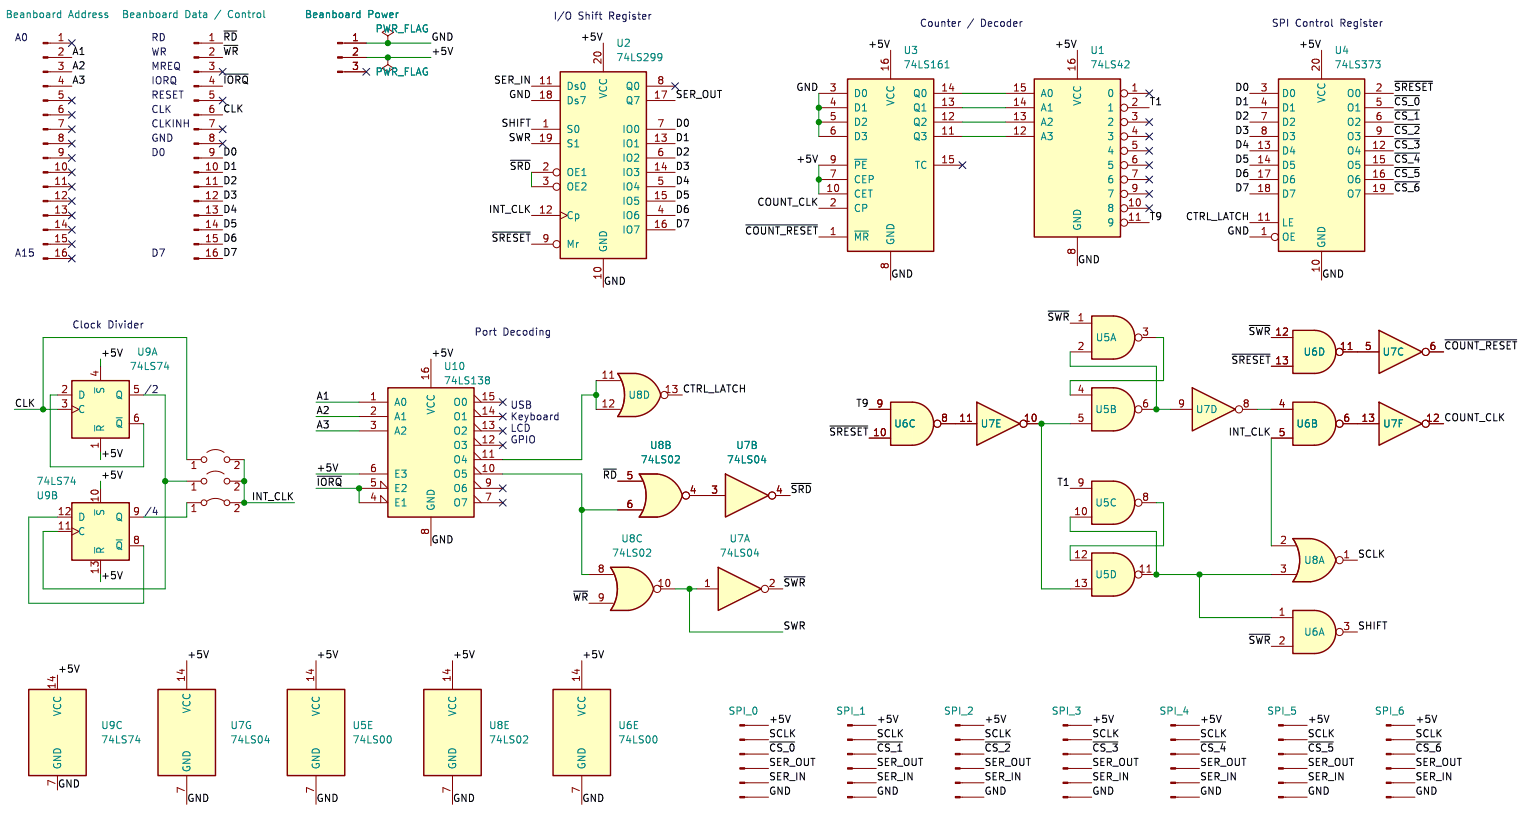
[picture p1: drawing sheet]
<svg xmlns="http://www.w3.org/2000/svg" width="270mm" height="145mm" viewBox="0 0 270 145" stroke-linecap="round" stroke-linejoin="round" font-family="sans-serif">
<path d="M0 0h270v145h-270z" fill="#fff" stroke="#fff" stroke-width=".18"/>
<path d="M226.9 138.4h4.2M226.9 135.9h4.2M226.9 133.4h4.2M226.9 130.8h4.2M226.9 128.3h4.2M246 138.4h4.2M246 135.9h4.2M246 133.4h4.2M246 130.8h4.2M246 128.3h4.2M226.9 141h4.2M246 141h4.2" fill="none" stroke="#840000" stroke-width=".18"/>
<g fill="#840000" stroke="#840000" stroke-width=".18">
<path d="M226.1 140.8h.8v.3h-.8z"/>
<path d="M226.1 138.3h.8v.3h-.8z"/>
<path d="M226.1 135.8h.8v.2h-.8z"/>
<path d="M226.1 133.2h.8v.3h-.8z"/>
<path d="M226.1 130.7h.8v.2h-.8z"/>
<path d="M226.1 128.1h.8v.3h-.8z"/>
<path d="M245.1 140.8h.9v.3h-.9z"/>
<path d="M245.1 138.3h.9v.3h-.9z"/>
<path d="M245.1 135.8h.9v.2h-.9z"/>
<path d="M245.1 133.2h.9v.3h-.9z"/>
<path d="M245.1 130.7h.9v.2h-.9z"/>
<path d="M245.1 128.1h.9v.3h-.9z"/>
</g>
<path d="M232.4 108a3.8 3.8 0 0 1 3.8 3.8 3.8 3.8 0 0 1-3.8 3.8z" fill="#ffffc2" stroke="#ffffc2" stroke-width=".18"/>
<path d="M228.6 108h3.8v7.6h-3.8z" fill="#ffffc2"/>
<path d="M228.6 108h3.8a3.8 3.8 0 0 1 3.8 3.8 3.8 3.8 0 0 1-3.8 3.8h-3.8z" fill="none" stroke="#840000" stroke-width=".25"/>
<g fill="none" stroke="#840000" stroke-width=".18">
<path d="M224.8 109.2h3.8M224.8 114.3h3.8M237.5 111.8h2.5M207.9 138.4h4.2M207.9 135.9h4.2M207.9 133.4h4.2M207.9 130.8h4.2M207.9 128.3h4.2M207.9 141h4.2"/>
<circle cx="236.9" cy="111.8" r=".63"/>
</g>
<g fill="#840000" stroke="#840000" stroke-width=".18">
<path d="M207 140.8h.9v.3h-.9z"/>
<path d="M207 138.3h.9v.3h-.9z"/>
<path d="M207 135.8h.9v.2h-.9z"/>
<path d="M207 133.2h.9v.3h-.9z"/>
<path d="M207 130.7h.9v.2h-.9z"/>
<path d="M207 128.1h.9v.3h-.9z"/>
</g>
<path d="M231.2 97.7l5 1.4a5.2 5.2 0 0 1-4.4 3.8z" fill="#ffffc2" stroke="#ffffc2" stroke-width=".18"/>
<path d="M228.6 95.3h3.2M228.6 102.9h3.2" fill="none" stroke="#ffffc2" stroke-width=".18"/>
<path d="M228.6 95.3h3.2v7.6h-3.2a6.7 6.7 0 0 0 0-7.6z" fill="#ffffc2"/>
<g fill="#ffffc2" stroke="#ffffc2" stroke-width=".18">
<path d="M231.8 95.3a5.1 5.1 0 0 1 4.4 3.8l-5 1.3z"/>
<path d="M232.4 58.4a3.8 3.8 0 0 1 3.8 3.8 3.8 3.8 0 0 1-3.8 3.8z"/>
</g>
<path d="M231.8 95.3h-3.2a6.6 6.6 0 0 1 0 7.6h3.2M231.8 95.3a5.1 5.1 0 0 1 4.4 3.8 5.2 5.2 0 0 1-4.4 3.8" fill="none" stroke="#840000" stroke-width=".25"/>
<g fill="none" stroke="#840000" stroke-width=".18">
<path d="M35.2 17.8h4.2M35.2 15.2h4.2M35.2 12.7h4.2M35.2 10.2h4.2M35.2 7.6h4.2M35.2 38.1h4.2M35.2 35.6h4.2M35.2 33h4.2M35.2 30.5h4.2M35.2 27.9h4.2M35.2 25.4h4.2M35.2 22.9h4.2"/>
<path d="M35.2 20.3h4.2M37.7 32.6h.7M35.2 45.7h4.2M35.2 43.2h4.2M35.2 40.6h4.2M224.8 96.5h4.3M231.8 95.3h-3.2a6.6 6.6 0 0 1 0 7.6h3.2M237.5 99.1h2.5M224.8 101.6h4.3"/>
<circle cx="236.9" cy="99.1" r=".63"/>
</g>
<g fill="#840000" stroke="#840000" stroke-width=".18">
<path d="M34.3 45.6h.9v.2h-.9z"/>
<path d="M34.3 43.1h.9v.2h-.9z"/>
<path d="M34.3 40.5h.9v.3h-.9z"/>
<path d="M34.3 38h.9v.2h-.9z"/>
<path d="M34.3 35.4h.9v.3h-.9z"/>
<path d="M34.3 32.9h.9v.2h-.9z"/>
<path d="M34.3 30.4h.9v.2h-.9z"/>
<path d="M34.3 27.8h.9v.3h-.9z"/>
<path d="M34.3 25.3h.9v.2h-.9z"/>
<path d="M34.3 22.7h.9v.3h-.9z"/>
<path d="M34.3 20.2h.9v.2h-.9z"/>
<path d="M34.3 17.7h.9v.2h-.9z"/>
<path d="M34.3 15.1h.9v.3h-.9z"/>
<path d="M34.3 12.6h.9v.2h-.9z"/>
<path d="M34.3 10h.9v.3h-.9z"/>
<path d="M34.3 7.5h.9v.2h-.9z"/>
</g>
<path d="M31.3 1.8v1.3M31.3 2.3h-.4l-.2 .2 .1 .6h.5M46.7 3.1h.1" fill="none" stroke="#008484" stroke-width=".18"/>
<path d="M228.6 58.4h3.8v7.6h-3.8z" fill="#ffffc2"/>
<path d="M228.6 58.4h3.8a3.8 3.8 0 0 1 3.8 3.8 3.8 3.8 0 0 1-3.8 3.8h-3.8z" fill="none" stroke="#840000" stroke-width=".25"/>
<g fill="none" stroke="#840000" stroke-width=".18">
<path d="M224.8 59.7h3.8M224.8 64.8h3.8M237.5 62.2h2.5M238.4 61.8h.7"/>
<circle cx="236.9" cy="62.2" r=".63"/>
</g>
<path d="M232.4 71.1a3.8 3.8 0 0 1 3.8 3.8 3.8 3.8 0 0 1-3.8 3.8z" fill="#ffffc2" stroke="#ffffc2" stroke-width=".18"/>
<path d="M228.6 71.1h3.8v7.6h-3.8z" fill="#ffffc2"/>
<path d="M228.6 71.1h3.8a3.8 3.8 0 0 1 3.8 3.8 3.8 3.8 0 0 1-3.8 3.8h-3.8z" fill="none" stroke="#840000" stroke-width=".25"/>
<g fill="none" stroke="#840000" stroke-width=".18">
<path d="M224.8 72.4h3.8M224.8 77.5h3.8M237.5 74.9h2.5"/>
<circle cx="236.9" cy="74.9" r=".63"/>
</g>
<path d="M243.8 58.4l7.7 3.8-7.7 3.8z" fill="#ffffc2"/>
<path d="M243.8 58.4l7.7 3.8-7.7 3.8z" fill="none" stroke="#840000" stroke-width=".25"/>
<g fill="none" stroke="#840000" stroke-width=".18">
<path d="M240 62.2h3.8M252.7 62.2h2.6"/>
<circle cx="252.1" cy="62.2" r=".63"/>
</g>
<path d="M243.8 71.1l7.7 3.8-7.7 3.8z" fill="#ffffc2"/>
<path d="M243.8 71.1l7.7 3.8-7.7 3.8z" fill="none" stroke="#840000" stroke-width=".25"/>
<g fill="none" stroke="#840000" stroke-width=".18">
<path d="M240 74.9h3.8M252.7 74.9h2.6"/>
<circle cx="252.1" cy="74.9" r=".63"/>
</g>
<path d="M196.8 68.6a3.8 3.8 0 0 1 3.8 3.8 3.8 3.8 0 0 1-3.8 3.8z" fill="#ffffc2" stroke="#ffffc2" stroke-width=".18"/>
<path d="M193 68.6h3.8v7.6h-3.8z" fill="#ffffc2"/>
<path d="M193 68.6h3.8a3.8 3.8 0 0 1 3.8 3.8 3.8 3.8 0 0 1-3.8 3.8h-3.8z" fill="none" stroke="#840000" stroke-width=".25"/>
<g fill="none" stroke="#840000" stroke-width=".18">
<path d="M189.2 69.9h3.8M189.2 74.9h3.8M201.9 72.4h2.6"/>
<circle cx="201.3" cy="72.4" r=".63"/>
</g>
<path d="M196.8 55.9a3.8 3.8 0 0 1 3.8 3.8 3.8 3.8 0 0 1-3.8 3.8z" fill="#ffffc2" stroke="#ffffc2" stroke-width=".18"/>
<path d="M193 55.9h3.8v7.6h-3.8z" fill="#ffffc2"/>
<path d="M193 55.9h3.8a3.8 3.8 0 0 1 3.8 3.8 3.8 3.8 0 0 1-3.8 3.8h-3.8z" fill="none" stroke="#840000" stroke-width=".25"/>
<g fill="none" stroke="#840000" stroke-width=".18">
<path d="M8.5 17.8h4.2M8.5 15.2h4.2M8.5 12.7h4.2M8.5 10.2h4.2M8.5 7.6h4.2M8.5 38.1h4.2M8.5 35.6h4.2M8.5 33h4.2M8.5 30.5h4.2M8.5 27.9h4.2M8.5 25.4h4.2M8.5 22.9h4.2"/>
<path d="M8.5 20.3h4.2M11 32.6h.8M8.5 45.7h4.2M8.5 43.2h4.2M8.5 40.6h4.2M189.2 57.2h3.8M201.9 59.7h2.6M189.2 62.2h3.8"/>
<circle cx="201.3" cy="59.7" r=".63"/>
</g>
<g fill="#840000" stroke="#840000" stroke-width=".18">
<path d="M7.6 45.6h.9v.2h-.9z"/>
<path d="M7.6 43.1h.9v.2h-.9z"/>
<path d="M7.6 40.5h.9v.3h-.9z"/>
<path d="M7.6 38h.9v.2h-.9z"/>
<path d="M7.6 35.4h.9v.3h-.9z"/>
<path d="M7.6 32.9h.9v.2h-.9z"/>
<path d="M7.6 30.4h.9v.2h-.9z"/>
<path d="M7.6 27.8h.9v.3h-.9z"/>
<path d="M7.6 25.3h.9v.2h-.9z"/>
<path d="M7.6 22.7h.9v.3h-.9z"/>
<path d="M7.6 20.2h.9v.2h-.9z"/>
<path d="M7.6 17.7h.9v.2h-.9z"/>
<path d="M7.6 15.1h.9v.3h-.9z"/>
<path d="M7.6 12.6h.9v.2h-.9z"/>
<path d="M7.6 10h.9v.3h-.9z"/>
<path d="M7.6 7.5h.9v.2h-.9z"/>
</g>
<path d="M10.7 1.8v1.3M10.7 2.3h-.3l-.3 .2 .2 .6h.4" fill="none" stroke="#008484" stroke-width=".18"/>
<path d="M196.8 97.8a3.8 3.8 0 0 1 3.8 3.8 3.8 3.8 0 0 1-3.8 3.8z" fill="#ffffc2" stroke="#ffffc2" stroke-width=".18"/>
<path d="M193 97.8h3.8v7.6h-3.8z" fill="#ffffc2"/>
<path d="M193 97.8h3.8a3.8 3.8 0 0 1 3.8 3.8 3.8 3.8 0 0 1-3.8 3.8h-3.8z" fill="none" stroke="#840000" stroke-width=".25"/>
<g fill="none" stroke="#840000" stroke-width=".18">
<path d="M189.2 99.1h3.8M189.2 104.1h3.8M201.9 101.6h2.6M202.8 101.2h.7"/>
<circle cx="201.3" cy="101.6" r=".63"/>
</g>
<path d="M196.8 85.1a3.8 3.8 0 0 1 3.8 3.8 3.8 3.8 0 0 1-3.8 3.8z" fill="#ffffc2" stroke="#ffffc2" stroke-width=".18"/>
<path d="M193 85.1h3.8v7.6h-3.8z" fill="#ffffc2"/>
<path d="M193 85.1h3.8a3.8 3.8 0 0 1 3.8 3.8 3.8 3.8 0 0 1-3.8 3.8h-3.8z" fill="none" stroke="#840000" stroke-width=".25"/>
<g fill="none" stroke="#840000" stroke-width=".18">
<path d="M189.2 91.4h3.8M189.2 86.4h3.8M201.9 88.9h2.6"/>
<circle cx="201.3" cy="88.9" r=".63"/>
</g>
<path d="M210.8 68.6l7.6 3.8-7.6 3.8z" fill="#ffffc2"/>
<path d="M149.9 14h15.2v30.5h-15.2zM182.9 14h15.2v27.9h-15.2zM226.1 14h15.2v30.5h-15.2zM210.8 68.6l7.6 3.8-7.6 3.8z" fill="none" stroke="#840000" stroke-width=".25"/>
<g fill="none" stroke="#840000" stroke-width=".18">
<path d="M144.8 19.1h5.1M144.8 16.5h5.1M157.5 8.9v5.1M165.1 19.1h5.1M165.1 16.5h5.1M177.8 19.1h5.1M177.8 16.5h5.1M190.5 8.9v5.1M199.4 19.1h3.8M199.4 16.5h3.8M221 19.1h5.1M221 16.5h5.1"/>
<path d="M233.7 8.9v5.1M241.3 19.1h5.1M241.3 16.5h5.1M144.8 34.3h5.1M144.8 24.1h5.1M144.8 21.6h5.1M144.8 29.2h5.1M144.8 36.8h5.1M144.8 31.8h5.1M165.1 24.1h5.1M165.1 21.6h5.1M165.1 29.2h5.1"/>
<path d="M167.9 23.7h.7M177.8 24.1h5.1M177.8 21.6h5.1M199.4 34.3h3.8M199.4 24.1h3.8M199.4 21.6h3.8M199.4 29.2h3.8M199.4 36.8h3.8M199.4 31.8h3.8M199.4 39.4h3.8M199.4 26.7h3.8M200.9 39h.7"/>
<path d="M221 34.3h5.1M221 24.1h5.1M221 21.6h5.1M221 29.2h5.1M221 31.8h5.1M221 39.4h5.1M221 26.7h5.1M223.8 39h.7M241.3 34.3h5.1M241.3 24.1h5.1M241.3 21.6h5.1M241.3 29.2h5.1"/>
<path d="M241.3 31.8h5.1M241.3 26.7h5.1M144.8 41.9h5.1M157.5 44.5v5M190.5 41.9v5.1M221 41.9h3.8M233.7 44.5v5M207 72.4h3.8M219.7 72.4h2.5M150.7 138.4h4.2M150.7 135.9h4.2M150.7 133.4h4.2"/>
<path d="M150.7 130.8h4.2M150.7 128.3h4.2M169.8 138.4h4.2M169.8 135.9h4.2M169.8 133.4h4.2M169.8 130.8h4.2M169.8 128.3h4.2M188.8 138.4h4.2M188.8 135.9h4.2M188.8 133.4h4.2M188.8 130.8h4.2M188.8 128.3h4.2"/>
<path d="M150.7 141h4.2M169.8 141h4.2M188.8 141h4.2"/>
<circle cx="198.8" cy="19" r=".63"/>
<circle cx="198.8" cy="16.5" r=".63"/>
<circle cx="198.8" cy="39.4" r=".63"/>
<circle cx="198.8" cy="21.6" r=".63"/>
<circle cx="198.8" cy="36.8" r=".63"/>
<circle cx="198.8" cy="26.7" r=".63"/>
<circle cx="198.8" cy="34.3" r=".63"/>
<circle cx="198.8" cy="31.7" r=".63"/>
<circle cx="198.8" cy="29.2" r=".63"/>
<circle cx="198.8" cy="24.1" r=".63"/>
<circle cx="225.4" cy="41.9" r=".63"/>
<circle cx="219.1" cy="72.4" r=".63"/>
</g>
<g fill="#ffffc2" stroke="#ffffc2" stroke-width=".18">
<path d="M149.9 14h15.2v30.5h-15.2z"/>
<path d="M226.1 14h15.2v30.5h-15.2z"/>
<path d="M182.9 14h15.2v27.9h-15.2z"/>
</g>
<path d="M167.1 12h.7M167.1 11.1l.4-.4v1.3M199.1 10.7l.4 .1 .1 .3-.7 .9h.7M243.2 10.7h.8l-.4 .5 .4 .1v.5l-.2 .2h-.4M151.1 28.2h2.2M151.1 40.9h2.5M152.2 126.3h.7" fill="none" stroke="#008484" stroke-width=".18"/>
<g fill="#840000" stroke="#840000" stroke-width=".18">
<path d="M149.9 140.8h.8v.3h-.8z"/>
<path d="M149.9 138.3h.8v.3h-.8z"/>
<path d="M149.9 135.8h.8v.2h-.8z"/>
<path d="M149.9 133.2h.8v.3h-.8z"/>
<path d="M149.9 130.7h.8v.2h-.8z"/>
<path d="M149.9 128.1h.8v.3h-.8z"/>
<path d="M168.9 140.8h.9v.3h-.9z"/>
<path d="M168.9 138.3h.9v.3h-.9z"/>
<path d="M168.9 135.8h.9v.2h-.9z"/>
<path d="M168.9 133.2h.9v.3h-.9z"/>
<path d="M168.9 130.7h.9v.2h-.9z"/>
<path d="M168.9 128.1h.9v.3h-.9z"/>
<path d="M188 140.8h.8v.3h-.8z"/>
<path d="M188 138.3h.8v.3h-.8z"/>
<path d="M188 135.8h.8v.2h-.8z"/>
<path d="M188 133.2h.8v.3h-.8z"/>
<path d="M188 130.7h.8v.2h-.8z"/>
<path d="M188 128.1h.8v.3h-.8z"/>
</g>
<path d="M172.7 71.1l7.6 3.8-7.6 3.8z" fill="#ffffc2"/>
<path d="M172.7 71.1l7.6 3.8-7.6 3.8z" fill="none" stroke="#840000" stroke-width=".25"/>
<g fill="none" stroke="#840000" stroke-width=".18">
<path d="M168.9 74.9h3.8M171.1 74.5h.7M181.6 74.9h2.5"/>
<circle cx="181" cy="74.9" r=".63"/>
</g>
<path d="M161.3 71.1a3.8 3.8 0 0 1 3.8 3.8 3.8 3.8 0 0 1-3.8 3.8z" fill="#ffffc2" stroke="#ffffc2" stroke-width=".18"/>
<path d="M157.5 71.1h3.8v7.6h-3.8z" fill="#ffffc2"/>
<path d="M99.1 12.7h15.2v33h-15.2zM12.7 67.3h10.2v10.2h-10.2zM157.5 71.1h3.8a3.8 3.8 0 0 1 3.8 3.8 3.8 3.8 0 0 1-3.8 3.8h-3.8zM12.7 88.9h10.2v10.2h-10.2zM5.1 121.9h10.1v15.3h-10.1zM27.9 121.9h10.2v15.3h-10.2zM50.8 121.9h10.2v15.3h-10.2z" fill="none" stroke="#840000" stroke-width=".25"/>
<g fill="none" stroke="#840000" stroke-width=".18">
<path d="M60.6 12.7h4.2M60.6 10.2h4.2M60.6 7.6h4.2M68.6 6.4l1-.7-1-.6-1 .6 1 .7v1.2M68.6 7.6h.1M68.6 10.2v1.2l-1 .7 1 .6 1-.6-1-.7M68.6 10.2h.1M94 15.2h5.1M94 17.8h5.1M96.8 14.8h.7M106.7 7.6v5.1M114.3 15.2h5.1"/>
<path d="M114.3 17.8h5.1M94 22.9h5.1M94 38.1h5.1M94 25.4h5.1M94 30.5h3.8M94 33h3.8M99.1 37.5l1.2 .6-1.2 .6M114.3 22.9h5.1M114.3 38.1h5.1M114.3 25.4h5.1M114.3 30.5h5.1M114.3 35.6h5.1"/>
<path d="M114.3 33h5.1M114.3 27.9h5.1M94 43.2h3.8M106.7 45.7v5.1M114.3 40.6h5.1M10.2 72.4h2.5M10.2 69.9h2.5M12.7 71.8l1.3 .6-1.3 .6M17.8 64.8v2.5M17.8 77.5v2.5M22.9 74.9h2.5M22.9 69.9h2.5"/>
<path d="M153.7 77.5h3.8M153.7 72.4h3.8M166.4 74.9h2.5M10.2 94h2.5M10.2 91.4h2.5M11.7 93.6h.7M12.7 93.3l1.3 .7-1.3 .6M17.8 86.4v2.5M17.8 99.1v2.5M22.9 91.4h2.5M22.9 96.5h2.5M33 85.1h2.6"/>
<path d="M33 81.3h2.6M33 88.9h2.6M36.6 83.8a2.54 2.54 0 0 1 3 0M36.6 80a2.54 2.54 0 0 1 3 0M36.6 88.6a2.54 2.54 0 0 1 3 0M40.6 85.1h2.6M40.6 81.3h2.6M40.6 88.9h2.6M10.2 119.4v2.5M33 116.8v5.1M55.9 116.8v5.1M10.2 137.2v2.5"/>
<path d="M33 137.2v5M55.9 137.2v5"/>
<circle cx="98.4" cy="30.5" r=".63"/>
<circle cx="98.4" cy="33" r=".63"/>
<circle cx="98.4" cy="43.2" r=".63"/>
<circle cx="165.7" cy="74.9" r=".63"/>
<circle cx="36.1" cy="88.9" r=".51"/>
<circle cx="36.1" cy="81.3" r=".51"/>
<circle cx="36.1" cy="85.1" r=".51"/>
<circle cx="40.1" cy="81.3" r=".51"/>
<circle cx="40.1" cy="85.1" r=".51"/>
<circle cx="40.1" cy="88.9" r=".51"/>
</g>
<g fill="#ffffc2" stroke="#ffffc2" stroke-width=".18">
<path d="M99.1 12.7h15.2v33h-15.2z"/>
<path d="M5.1 121.9h10.1v15.3h-10.1z"/>
<path d="M27.9 121.9h10.2v15.3h-10.2z"/>
<path d="M50.8 121.9h10.2v15.3h-10.2z"/>
<path d="M12.7 67.3h10.2v10.2h-10.2z"/>
<path d="M12.7 88.9h10.2v10.2h-10.2z"/>
</g>
<g fill="none" stroke="#008484" stroke-width=".18">
<path d="M63.7 1.8v1.3M63.7 2.3h-.4l-.3 .2 .2 .6h.5M116.4 9.5h.4l.2 .1a.84 .84 0 0 1-.3 1.1h-.3M117 10l-.2 .3-.4-.1M16.7 75.2v1M29.1 64.9h.8M29.7 64.5v.8M12.6 85.2h.8M13.2 84.8v.9M16.7 96.8v1M24 131h.8M24.6 130.5v.9"/>
<path d="M46.9 131h.7M47.5 130.5v.9M68.9 130.1a.79 .79 0 0 1 0 1.3"/>
</g>
<g fill="#840000" stroke="#840000" stroke-width=".18">
<path d="M59.7 12.6h.9v.2h-.9z"/>
<path d="M59.7 10h.9v.3h-.9z"/>
<path d="M59.7 7.5h.9v.2h-.9z"/>
</g>
<path d="M128.3 83.8l7.6 3.8-7.6 3.8z" fill="#ffffc2"/>
<path d="M68.6 68.6h15.2v22.8h-15.2zM128.3 83.8l7.6 3.8-7.6 3.8z" fill="none" stroke="#840000" stroke-width=".25"/>
<g fill="none" stroke="#840000" stroke-width=".18">
<path d="M63.5 71.1h5.1M63.5 76.2h5.1M63.5 73.7h5.1M76.2 63.5v5.1M83.8 71.1h5.1M83.8 78.7h5.1M83.8 77.5l1.3 1.2M83.8 76.2h5.1M83.8 74.9l1.3 1.3M83.8 73.7h5.1M83.8 72.4l1.3 1.3M83.8 69.9l1.3 1.2"/>
<path d="M63.5 88.9h5.1l-1.3-1.3v1.3M63.5 86.4h5.1l-1.3-1.3v1.3M63.5 83.8h5.1M76.2 91.4v5.1M83.8 83.8h5.1M83.8 82.6l1.3 1.2M83.8 81.3h5.1M83.8 80l1.3 1.3M83.8 88.9h5.1M83.8 86.4h5.1M83.8 87.6l1.3 1.3M83.8 85.1l1.3 1.3"/>
<path d="M86.6 80.9h.7M124.5 87.6h3.8M137.2 87.6h2.5"/>
<circle cx="136.5" cy="87.6" r=".63"/>
</g>
<path d="M85.9 67.1l.2 .1M85.9 66.7l.4-.1 .2 .1v.2l-.2 .3M86.1 67.2h.2M86.1 67.2h-.2M86.3 67.2l.2 .2v.4l-.2 .1-.4-.1M134.7 81.4h.7M135.3 81v.9" fill="none" stroke="#008484" stroke-width=".18"/>
<g fill="#ffffc2" stroke="#ffffc2" stroke-width=".18">
<path d="M68.6 68.6h15.2v22.8h-15.2z"/>
<path d="M115.6 86.3l5 1.3a5.2 5.2 0 0 1-4.4 3.8z"/>
</g>
<path d="M113 91.4h3.2M113 83.8h3.2" fill="none" stroke="#ffffc2" stroke-width=".18"/>
<path d="M113 83.8h3.2v7.6h-3.2a6.7 6.7 0 0 0 0-7.6z" fill="#ffffc2"/>
<g fill="#ffffc2" stroke="#ffffc2" stroke-width=".18">
<path d="M116.2 83.8a5.1 5.1 0 0 1 4.4 3.8l-4.9 1.3z"/>
<path d="M111.8 68.5l5 1.4a5.2 5.2 0 0 1-4.4 3.8z"/>
</g>
<path d="M113 83.8h3.2a5.1 5.1 0 0 1 4.4 3.8 5.2 5.2 0 0 1-4.4 3.8h-3.2a6.6 6.6 0 0 0 0-7.6z" fill="none" stroke="#840000" stroke-width=".25"/>
<g fill="none" stroke="#840000" stroke-width=".18">
<path d="M109.2 85.1h4.3M109.2 90.2h4.3M116.2 83.8h-3.2a6.6 6.6 0 0 1 0 7.6h3.2M121.9 87.6h2.6"/>
<circle cx="121.3" cy="87.6" r=".63"/>
</g>
<path d="M119.6 80.6l.4 .1 .1 .3-.8 .9h.8" fill="none" stroke="#008484" stroke-width=".18"/>
<path d="M109.2 73.7h3.2M109.2 66h3.2" fill="none" stroke="#ffffc2" stroke-width=".18"/>
<path d="M109.2 66h3.2v7.7h-3.2a6.7 6.7 0 0 0 0-7.7z" fill="#ffffc2"/>
<g fill="#ffffc2" stroke="#ffffc2" stroke-width=".18">
<path d="M112.4 66a5.1 5.1 0 0 1 4.4 3.9l-4.9 1.3z"/>
<path d="M97.8 121.9h10.1v15.3h-10.1z"/>
<path d="M74.9 121.9h10.2v15.3h-10.2z"/>
<path d="M110.6 102.8l5 1.3a5.2 5.2 0 0 1-4.4 3.9z"/>
</g>
<path d="M109.2 66h3.2a5.1 5.1 0 0 1 4.4 3.9 5.2 5.2 0 0 1-4.4 3.8h-3.2a6.6 6.6 0 0 0 0-7.7zM74.9 121.9h10.2v15.3h-10.2zM97.8 121.9h10.1v15.3h-10.1z" fill="none" stroke="#840000" stroke-width=".25"/>
<g fill="none" stroke="#840000" stroke-width=".18">
<path d="M105.4 67.3h4.3M105.4 72.4h4.3M107.8 66.9h.7M112.4 66h-3.2a6.6 6.6 0 0 1 0 7.7h3.2M118.1 69.9h2.5M80 116.8v5.1M102.9 116.8v5.1M80 137.2v5M102.9 137.2v5M131.7 138.4h4.2M131.7 135.9h4.2M131.7 133.4h4.2"/>
<path d="M131.7 130.8h4.2M131.7 128.3h4.2M131.7 141h4.2"/>
<circle cx="117.5" cy="69.8" r=".63"/>
</g>
<g fill="#840000" stroke="#840000" stroke-width=".18">
<path d="M130.8 140.8h.9v.3h-.9z"/>
<path d="M130.8 138.3h.9v.3h-.9z"/>
<path d="M130.8 135.8h.9v.2h-.9z"/>
<path d="M130.8 133.2h.9v.3h-.9z"/>
<path d="M130.8 130.7h.9v.2h-.9z"/>
<path d="M130.8 128.1h.9v.3h-.9z"/>
</g>
<path d="M92.8 130.1l.4 .1 .1 .3-.8 .9h.8M115.9 130.1a.79 .79 0 0 1 0 1.3" fill="none" stroke="#008484" stroke-width=".18"/>
<path d="M107.9 108h3.2M107.9 100.3h3.2" fill="none" stroke="#ffffc2" stroke-width=".18"/>
<path d="M107.9 100.3h3.2v7.7h-3.2a6.7 6.7 0 0 0 0-7.7z" fill="#ffffc2"/>
<path d="M111.2 100.3a5.1 5.1 0 0 1 4.4 3.8l-5 1.3z" fill="#ffffc2" stroke="#ffffc2" stroke-width=".18"/>
<path d="M107.9 100.3h3.3a5.1 5.1 0 0 1 4.4 3.8 5.2 5.2 0 0 1-4.5 3.9h-3.2a6.6 6.6 0 0 0 0-7.7z" fill="none" stroke="#840000" stroke-width=".25"/>
<g fill="none" stroke="#840000" stroke-width=".18">
<path d="M104.1 101.6h4.4M104.1 106.7h4.4M111.1 100.3h-3.2a6.6 6.6 0 0 1 0 7.7h3.2M116.8 104.1h2.6"/>
<circle cx="116.2" cy="104.1" r=".63"/>
</g>
<path d="M114.5 97.1l.4 .1 .2 .3-.8 .9h.8" fill="none" stroke="#008484" stroke-width=".18"/>
<path d="M127 100.3l7.6 3.8-7.6 3.9z" fill="#ffffc2"/>
<path d="M127 100.3l7.6 3.8-7.6 3.9z" fill="none" stroke="#840000" stroke-width=".25"/>
<g fill="none" stroke="#840000" stroke-width=".18">
<path d="M61 7.6h3.8M61 10.2h3.8M61 12.7h3.8M68.6 10.2h.1M68.6 7.6h.1M224.8 59.7h3.8M153.7 77.5h3.8M153.7 72.4h3.8M166.4 74.9h6.3M171.1 74.5h.7M181.6 74.9h2.5M224.8 77.5h3.8"/>
<path d="M224.8 72.4h3.8M224.8 64.8h3.8M237.5 74.9h6.3M237.5 62.2h6.3M238.4 61.8h.7M252.7 74.9h2.6M252.7 62.2h2.6M109.2 85.1h4.3M109.2 90.2h4.3M121.9 87.6h6.4M137.2 87.6h2.5M123.2 104.1h3.8"/>
<path d="M135.9 104.1h2.5"/>
<circle cx="165.7" cy="74.9" r=".63"/>
<circle cx="181" cy="74.9" r=".63"/>
<circle cx="236.9" cy="74.9" r=".63"/>
<circle cx="236.9" cy="62.2" r=".63"/>
<circle cx="252.1" cy="74.9" r=".63"/>
<circle cx="252.1" cy="62.2" r=".63"/>
<circle cx="121.3" cy="87.6" r=".63"/>
<circle cx="136.5" cy="87.6" r=".63"/>
<circle cx="135.3" cy="104.1" r=".63"/>
</g>
<path d="M63.7 1.8v1.3M63.7 2.3h-.4l-.3 .2 .2 .6h.5M119.6 80.6l.4 .1 .1 .3-.8 .9h.8M133.4 97.9h.8M134 97.5v.9M134.7 81.4h.7M135.3 81v.9" fill="none" stroke="#008484" stroke-width=".18"/>
<g fill="none" stroke="#000" stroke-width=".18">
<path d="M39.6 13.1h4.3M80 8.4l-.4 1.2M106.5 5.8l-.5 1.3M157.3 7.1l-.5 1.3M190.3 7.1l-.4 1.3M233.5 7.1l-.5 1.3M246.6 14.4h6.7M246.6 19.5h4.4M246.6 16.9h4.4M90.3 28.3h3.5M131.9 39.8h12.7M144.6 27.4l-.5 1.3"/>
<path d="M246.6 32.2h4.4M246.6 24.5h4.4M246.6 29.6h4.4M246.6 22h4.4M246.6 27.1h4.4M87.1 41h6.7M185.3 55h3.7M220.9 57.6h3.7M21.6 79.5l-.4 1.3M21.6 61.7l-.4 1.3M80 61.7l-.4 1.3M146.7 75.3h6.7"/>
<path d="M217.9 62.6h6.7M255.5 60.1h12.7M21.6 83.3l-.4 1.3M56.1 84.2h4.3M59.7 82l-.4 1.3M139.9 85.5h3.5M14 117.6l-.4 1.3M21.6 101.1l-.4 1.3M36.9 115.1l-.5 1.2M59.7 115.1l-.4 1.2M83.9 115.1l-.5 1.2M106.7 115.1l-.4 1.2"/>
<path d="M138.7 102h3.6M220.9 112.2h3.7M136.1 131.2h4.4M139.7 126.5l-.4 1.3M155.2 131.2h4.4M158.8 126.5l-.4 1.3M174.2 131.2h4.4M177.8 126.5l-.4 1.3M193.3 131.2h4.4M196.9 126.5l-.4 1.3M212.3 131.2h4.4M215.9 126.5l-.4 1.3"/>
<path d="M231.4 131.2h4.4M235 126.5l-.4 1.3M250.4 131.2h4.4M254 126.5l-.4 1.3"/>
</g>
<g fill="none" stroke="#0000c2" stroke-width=".18">
<path d="M100.6 2.1l.1 .1a.81 .81 0 0 1-.1 1.2M105.9 2.5h.5M106.3 3.4h.1M115 2.5h.1M169.5 3.8v.9M169.9 3.8l-.4 .3M235.5 3.4v1.1l.2 .2M244.3 3.8h.1M17.4 57.5l.4 .5M17.8 57.2l-.5 .4M25.3 57.2h-.2M87.2 58.4h.5"/>
<path d="M87.6 59.3h.1M96.8 58.4l.4 .1M97.2 59.2l-.4 .1M97.2 58.4v1.1l-.2 .1-.3 .1M27.3 68.2h.4l.1 .3-.8 .9h.8M98.2 74.2h.5M98.2 73.5h.5M98.7 73v1.2M27.1 90.6h.8M27.7 90.2v.8"/>
</g>
<g fill="none" stroke="#008400" stroke-width=".18">
<path d="M64.8 7.6h11.4M64.8 10.2h11.4M144.8 16.5v7.6M170.2 16.5h7.6M170.2 19.1h7.6M94 30.5v2.5M144.8 29.2v5.1M170.2 21.6h7.6M170.2 24.1h7.6M204.5 59.7h1.2v7.6h-16.5v2.6M2.5 72.4h7.7M7.6 72.4v-12.7h25.4v21.6"/>
<path d="M10.2 69.9h-1.3v12.7h16.5v-7.7M17.8 63.5v1.3M25.4 69.9h3.8v34.2h-21.6v-10.1h2.6M55.9 71.1h7.6M55.9 73.7h7.6M55.9 76.2h7.6M105.4 69.9h-2.5v11.4h-14M105.4 67.3v5.1M189.2 74.9h-5.1v29.2h5.1M189.2 62.2v2.6h15.3v7.6h2.5M222.2 72.4h2.6M224.8 77.5v19"/>
<path d="M10.2 91.4h-5.1v15.3h20.3v-10.2M17.8 85.1v1.3M29.2 85.1h3.8M33 88.9v2.5h-7.6M43.2 81.3v7.6h8.9M55.9 83.8h7.6M55.9 86.4h7.6v2.5M88.9 83.8h14v17.8h1.2M102.9 90.2h6.3M189.2 91.4v2.6h15.3v7.6h20.3M204.5 88.9h1.2v7.6h-16.5v2.6M119.4 104.1h3.8"/>
<path d="M121.9 104.1v7.7h16.5M212.1 101.6v7.6h12.7"/>
</g>
<g fill="none" stroke="#000084" stroke-width=".18">
<path d="M12.1 19.7l1.2 1.2M12.1 17.2l1.2 1.2M12.1 7l1.2 1.2M13.3 19.7l-1.2 1.2M13.3 17.2l-1.2 1.2M13.3 7l-1.2 1.2M38.8 12.1l1.2 1.2M38.8 17.2l1.2 1.2M40 12.1l-1.2 1.2M40 17.2l-1.2 1.2M64.2 12.1l1.2 1.2M65.4 12.1l-1.2 1.2"/>
<path d="M118.8 14.6l1.2 1.2M120 14.6l-1.2 1.2M202.6 15.9l1.2 1.2M203.8 15.9l-1.2 1.2M12.1 35l1.2 1.2M12.1 29.9l1.2 1.2M12.1 27.3l1.2 1.2M12.1 24.8l1.2 1.2M12.1 32.4l1.2 1.2M12.1 37.5l1.2 1.2M12.1 22.3l1.2 1.2M13.3 35l-1.2 1.2"/>
<path d="M13.3 29.9l-1.2 1.2M13.3 27.3l-1.2 1.2M13.3 24.8l-1.2 1.2M13.3 32.4l-1.2 1.2M13.3 37.5l-1.2 1.2M13.3 22.3l-1.2 1.2M38.8 24.8l1.2 1.2M38.8 22.3l1.2 1.2M40 24.8l-1.2 1.2M40 22.3l-1.2 1.2M169.6 28.6l1.2 1.2M170.8 28.6l-1.2 1.2"/>
<path d="M202.6 26.1l1.2 1.2M202.6 28.6l1.2 1.2M202.6 23.5l1.2 1.2M202.6 21l1.2 1.2M202.6 33.7l1.2 1.2M202.6 36.2l1.2 1.2M202.6 31.1l1.2 1.3M203.8 26.1l-1.2 1.2M203.8 28.6l-1.2 1.2M203.8 23.5l-1.2 1.2M203.8 21l-1.2 1.2M203.8 33.7l-1.2 1.2"/>
<path d="M203.8 36.2l-1.2 1.2M203.8 31.1l-1.2 1.3M12.1 45.1l1.2 1.2M12.1 42.6l1.2 1.2M12.1 40l1.2 1.2M13.3 45.1l-1.2 1.2M13.3 42.6l-1.2 1.2M13.3 40l-1.2 1.2M88.3 73.1l1.2 1.2M88.3 78.1l1.2 1.2M88.3 75.6l1.2 1.2M88.3 70.5l1.2 1.2"/>
<path d="M89.5 73.1l-1.2 1.2M89.5 78.1l-1.2 1.2M89.5 75.6l-1.2 1.2M89.5 70.5l-1.2 1.2M88.3 85.8l1.2 1.2M88.3 88.3l1.2 1.2M89.5 85.8l-1.2 1.2M89.5 88.3l-1.2 1.2"/>
</g>
<g fill="#008400" stroke="#008400" stroke-width=".18">
<circle cx="102.9" cy="90.2" r=".46"/>
<circle cx="121.9" cy="104.1" r=".46"/>
<circle cx="7.6" cy="72.4" r=".46"/>
<circle cx="29.2" cy="85.1" r=".46"/>
<circle cx="43.2" cy="85.1" r=".46"/>
<circle cx="43.2" cy="88.9" r=".46"/>
<circle cx="63.5" cy="86.4" r=".46"/>
<circle cx="68.6" cy="7.6" r=".46"/>
<circle cx="68.6" cy="10.2" r=".46"/>
<circle cx="184.1" cy="74.9" r=".46"/>
<circle cx="105.4" cy="69.9" r=".46"/>
<circle cx="144.8" cy="31.8" r=".46"/>
<circle cx="144.8" cy="19.1" r=".46"/>
<circle cx="144.8" cy="21.6" r=".46"/>
<circle cx="204.5" cy="72.4" r=".46"/>
<circle cx="204.5" cy="101.6" r=".46"/>
<circle cx="212.1" cy="101.6" r=".46"/>
</g>
<g font-size="1.8" fill="#008484">
<text x=".9" y="3.4">Beanboard</text>
<text x="12.1" y="3.4">Address</text>
<text x="21.5" y="3.4">Beanboard</text>
<text x="32.7" y="3.4">Data</text>
<text x="38.1" y="3.4">/</text>
<text x="40.6" y="3.4">Control</text>
<text x="53.8" y="3.4">Beanboard</text>
<text x="65" y="3.4">Power</text>
<text x="66.3" y="5.9">PWR_FLAG</text>
<text x="108.9" y="8.5">U2</text>
<text x="108.9" y="11">74LS299</text>
<text x="159.7" y="9.8">U3</text>
<text x="192.7" y="9.8">U1</text>
<text x="235.9" y="9.8">U4</text>
<text x="66.3" y="13.6">PWR_FLAG</text>
<text x="100.1" y="16.1">Ds0</text>
<text x="107.5" y="17.5" transform="rotate(-90 107.5 17.5)">VCC</text>
<text x="110.5" y="16.1">Q0</text>
<text x="150.9" y="17.4">D0</text>
<text x="159.7" y="12.3">74LS161</text>
<text x="161.3" y="17.4">Q0</text>
<text x="183.9" y="17.4">A0</text>
<text x="192.7" y="12.3">74LS42</text>
<text x="195.7" y="17.4">0</text>
<text x="226.6" y="17.4">D0</text>
<text x="235.9" y="12.3">74LS373</text>
<text x="238" y="17.4">O0</text>
<text x="100.1" y="23.7">S0</text>
<text x="100.1" y="18.6">Ds7</text>
<text x="109.9" y="23.7">IO0</text>
<text x="110.5" y="18.6">Q7</text>
<text x="150.9" y="19.9">D1</text>
<text x="150.9" y="22.5">D2</text>
<text x="158.3" y="18.8" transform="rotate(-90 158.3 18.8)">VCC</text>
<text x="161.3" y="22.5">Q2</text>
<text x="161.3" y="19.9">Q1</text>
<text x="183.9" y="22.5">A2</text>
<text x="183.9" y="19.9">A1</text>
<text x="191.4" y="18.8" transform="rotate(-90 191.4 18.8)">VCC</text>
<text x="195.7" y="19.9">1</text>
<text x="195.7" y="22.5">2</text>
<text x="226.6" y="19.9">D1</text>
<text x="226.6" y="22.5">D2</text>
<text x="234.5" y="18.3" transform="rotate(-90 234.5 18.3)">VCC</text>
<text x="238" y="19.9">O1</text>
<text x="238" y="22.5">O2</text>
<text x="100.1" y="26.3">S1</text>
<text x="109.9" y="26.3">IO1</text>
<text x="109.9" y="28.8">IO2</text>
<text x="150.9" y="25">D3</text>
<text x="161.3" y="25">Q3</text>
<text x="183.9" y="25">A3</text>
<text x="195.7" y="25">3</text>
<text x="195.7" y="27.5">4</text>
<text x="226.6" y="27.5">D4</text>
<text x="226.6" y="25">D3</text>
<text x="238" y="27.5">O4</text>
<text x="238" y="25">O3</text>
<text x="100.1" y="31.3">OE1</text>
<text x="100.1" y="33.9">OE2</text>
<text x="109.9" y="31.3">IO3</text>
<text x="109.9" y="33.9">IO4</text>
<text x="150.9" y="35.2">CET</text>
<text x="150.9" y="32.6">CEP</text>
<text x="150.9" y="30.1">~{PE}</text>
<text x="161.6" y="30.1">TC</text>
<text x="195.7" y="30.1">5</text>
<text x="195.7" y="32.6">6</text>
<text x="195.7" y="35.2">7</text>
<text x="226.6" y="30.1">D5</text>
<text x="226.6" y="32.6">D6</text>
<text x="226.6" y="35.2">D7</text>
<text x="238" y="30.1">O5</text>
<text x="238" y="32.6">O6</text>
<text x="238" y="35.2">O7</text>
<text x="100.1" y="39">Cp</text>
<text x="109.9" y="36.4">IO5</text>
<text x="109.9" y="41.5">IO7</text>
<text x="109.9" y="39">IO6</text>
<text x="150.9" y="37.7">CP</text>
<text x="191.4" y="40.9" transform="rotate(-90 191.4 40.9)">GND</text>
<text x="195.7" y="37.7">8</text>
<text x="195.7" y="40.2">9</text>
<text x="226.6" y="40.2">LE</text>
<text x="100.1" y="44">Mr</text>
<text x="107.5" y="44.7" transform="rotate(-90 107.5 44.7)">GND</text>
<text x="150.9" y="42.8">~{MR}</text>
<text x="158.3" y="43.4" transform="rotate(-90 158.3 43.4)">GND</text>
<text x="226.6" y="42.8">OE</text>
<text x="234.5" y="43.9" transform="rotate(-90 234.5 43.9)">GND</text>
<text x="22.9" y="65.6">74LS74</text>
<text x="24.1" y="63.1">U9A</text>
<text x="78.4" y="65.6">U10</text>
<text x="193.7" y="60.6">U5A</text>
<text x="230.4" y="63.1">U6D</text>
<text x="244.4" y="63.1">U7C</text>
<text x="13.7" y="70.7">D</text>
<text x="18.6" y="69.7" transform="rotate(-90 18.6 69.7)">~{S}</text>
<text x="20.3" y="70.7">Q</text>
<text x="69.6" y="72">A0</text>
<text x="78.4" y="68.2">74LS138</text>
<text x="80.1" y="72">O0</text>
<text x="111" y="70.7">U8D</text>
<text x="13.7" y="73.3">C</text>
<text x="18.6" y="76.5" transform="rotate(-90 18.6 76.5)">~{R}</text>
<text x="20.3" y="75.8">~{Q}</text>
<text x="69.6" y="74.5">A1</text>
<text x="69.6" y="77.1">A2</text>
<text x="77.1" y="73.4" transform="rotate(-90 77.1 73.4)">VCC</text>
<text x="80.1" y="77.1">O2</text>
<text x="80.1" y="74.5">O1</text>
<text x="158" y="75.8">U6C</text>
<text x="173.3" y="75.8">U7E</text>
<text x="193.6" y="73.3">U5B</text>
<text x="211.4" y="73.3">U7D</text>
<text x="229.1" y="75.8">U6B</text>
<text x="244.5" y="75.8">U7F</text>
<text x="80.1" y="82.1">O4</text>
<text x="80.1" y="79.6">O3</text>
<text x="113.2" y="82.1">74LS02</text>
<text x="114.8" y="79.6">U8B</text>
<text x="128.4" y="82.1">74LS04</text>
<text x="130.1" y="79.6">U7B</text>
<text x="6.4" y="88.5">U9B</text>
<text x="6.4" y="86">74LS74</text>
<text x="69.6" y="89.8">E1</text>
<text x="69.6" y="87.2">E2</text>
<text x="69.6" y="84.7">E3</text>
<text x="80.1" y="84.7">O5</text>
<text x="80.1" y="89.8">O7</text>
<text x="80.1" y="87.2">O6</text>
<text x="193.6" y="89.8">U5C</text>
<text x="13.7" y="94.8">C</text>
<text x="13.7" y="92.3">D</text>
<text x="18.6" y="91.3" transform="rotate(-90 18.6 91.3)">~{S}</text>
<text x="20.3" y="92.3">Q</text>
<text x="77.1" y="90.4" transform="rotate(-90 77.1 90.4)">GND</text>
<text x="18.6" y="98" transform="rotate(-90 18.6 98)">~{R}</text>
<text x="20.3" y="97.4">~{Q}</text>
<text x="108.1" y="98.7">74LS02</text>
<text x="109.8" y="96.1">U8C</text>
<text x="127.2" y="98.7">74LS04</text>
<text x="128.9" y="96.1">U7A</text>
<text x="230.5" y="99.9">U8A</text>
<text x="193.6" y="102.5">U5D</text>
<text x="230.5" y="112.6">U6A</text>
<text x="11" y="126.8" transform="rotate(-90 11 126.8)">VCC</text>
<text x="17.8" y="129.1">U9C</text>
<text x="17.8" y="131.7">74LS74</text>
<text x="33.9" y="126.3" transform="rotate(-90 33.9 126.3)">VCC</text>
<text x="40.6" y="129.1">U7G</text>
<text x="40.6" y="131.7">74LS04</text>
<text x="56.7" y="126.8" transform="rotate(-90 56.7 126.8)">VCC</text>
<text x="62.2" y="129.1">U5E</text>
<text x="62.2" y="131.7">74LS00</text>
<text x="80.9" y="126.8" transform="rotate(-90 80.9 126.8)">VCC</text>
<text x="86.4" y="129.1">U8E</text>
<text x="86.4" y="131.7">74LS02</text>
<text x="103.7" y="126.8" transform="rotate(-90 103.7 126.8)">VCC</text>
<text x="109.2" y="129.1">U6E</text>
<text x="109.2" y="131.7">74LS00</text>
<text x="128.7" y="126.6">SPI_0</text>
<text x="147.8" y="126.6">SPI_1</text>
<text x="166.8" y="126.6">SPI_2</text>
<text x="185.9" y="126.6">SPI_3</text>
<text x="204.9" y="126.6">SPI_4</text>
<text x="224" y="126.6">SPI_5</text>
<text x="243" y="126.6">SPI_6</text>
<text x="11" y="136.1" transform="rotate(-90 11 136.1)">GND</text>
<text x="33.9" y="136.7" transform="rotate(-90 33.9 136.7)">GND</text>
<text x="56.7" y="136.1" transform="rotate(-90 56.7 136.1)">GND</text>
<text x="80.9" y="136.1" transform="rotate(-90 80.9 136.1)">GND</text>
<text x="103.7" y="136.1" transform="rotate(-90 103.7 136.1)">GND</text>
</g>
<g font-size="1.8" fill="#0000c2">
<text x="97.8" y="3.6">I/O</text>
<text x="102.2" y="3.6">Shift</text>
<text x="107.8" y="3.6">Register</text>
<text x="162.6" y="4.8">Counter</text>
<text x="171" y="4.8">/</text>
<text x="173.5" y="4.8">Decoder</text>
<text x="224.8" y="4.8">SPI</text>
<text x="229" y="4.8">Control</text>
<text x="237.1" y="4.8">Register</text>
<text x="2.5" y="7.4">A0</text>
<text x="26.7" y="9.9">WR</text>
<text x="26.7" y="7.4">RD</text>
<text x="26.7" y="17.5">RESET</text>
<text x="26.7" y="12.5">MREQ</text>
<text x="26.7" y="15">IORQ</text>
<text x="26.7" y="22.6">CLKINH</text>
<text x="26.7" y="20.1">CLK</text>
<text x="26.7" y="27.7">D0</text>
<text x="26.7" y="25.2">GND</text>
<text x="2.5" y="45.5">A15</text>
<text x="26.7" y="45.5">D7</text>
<text x="12.7" y="58.2">Clock</text>
<text x="19.1" y="58.2">Divider</text>
<text x="83.8" y="59.4">Port</text>
<text x="88.9" y="59.4">Decoding</text>
<text x="23.4" y="69.6">5 /2</text>
<text x="90.2" y="72.4">USB</text>
<text x="90.2" y="74.4">Keyboard</text>
<text x="90.2" y="76.4">LCD</text>
<text x="90.2" y="78.5">GPIO</text>
<text x="23.4" y="91.2">9 /4</text>
</g>
<g font-size="1.8" fill="#840000">
<text x="10.1" y="7.4">1</text>
<text x="10.1" y="9.9">2</text>
<text x="36.8" y="7.4">1</text>
<text x="36.8" y="9.9">2</text>
<text x="62.2" y="7.4">1</text>
<text x="62.2" y="9.9">2</text>
<text x="106.4" y="11.5" transform="rotate(-90 106.4 11.5)">20</text>
<text x="10.1" y="12.4">3</text>
<text x="10.1" y="15">4</text>
<text x="10.1" y="17.5">5</text>
<text x="36.8" y="12.4">3</text>
<text x="36.8" y="15">4</text>
<text x="36.8" y="17.5">5</text>
<text x="62.2" y="12.4">3</text>
<text x="95.2" y="15">11</text>
<text x="95.2" y="17.5">18</text>
<text x="115.5" y="17.5">17</text>
<text x="116.1" y="15">8</text>
<text x="146.6" y="16.3">3</text>
<text x="157.2" y="12.7" transform="rotate(-90 157.2 12.7)">16</text>
<text x="166.3" y="16.3">14</text>
<text x="179" y="16.3">15</text>
<text x="190.2" y="12.7" transform="rotate(-90 190.2 12.7)">16</text>
<text x="200" y="16.3">1</text>
<text x="222.8" y="16.3">3</text>
<text x="233.4" y="12.7" transform="rotate(-90 233.4 12.7)">20</text>
<text x="243.1" y="16.3">2</text>
<text x="10.1" y="20.1">6</text>
<text x="10.1" y="22.6">7</text>
<text x="36.8" y="20.1">6</text>
<text x="36.8" y="22.6">7</text>
<text x="95.8" y="22.6">1</text>
<text x="116.1" y="22.6">7</text>
<text x="146.6" y="18.8">4</text>
<text x="146.6" y="21.3">5</text>
<text x="146.6" y="23.9">6</text>
<text x="166.3" y="23.9">11</text>
<text x="166.3" y="21.3">12</text>
<text x="166.3" y="18.8">13</text>
<text x="179" y="23.9">12</text>
<text x="179" y="21.3">13</text>
<text x="179" y="18.8">14</text>
<text x="200" y="18.8">2</text>
<text x="200" y="21.3">3</text>
<text x="200" y="23.9">4</text>
<text x="222.8" y="18.8">4</text>
<text x="222.8" y="21.3">7</text>
<text x="222.8" y="23.9">8</text>
<text x="243.1" y="18.8">5</text>
<text x="243.1" y="21.3">6</text>
<text x="243.1" y="23.9">9</text>
<text x="10.1" y="25.1">8</text>
<text x="10.1" y="27.7">9</text>
<text x="36.8" y="25.1">8</text>
<text x="36.8" y="27.7">9</text>
<text x="115.5" y="25.1">13</text>
<text x="116.1" y="27.7">6</text>
<text x="146.6" y="29">9</text>
<text x="166.3" y="29">15</text>
<text x="200" y="26.4">5</text>
<text x="200" y="29">6</text>
<text x="222.2" y="26.4">13</text>
<text x="222.2" y="29">14</text>
<text x="242.5" y="26.4">12</text>
<text x="242.5" y="29">15</text>
<text x="9.5" y="30.2">10</text>
<text x="9.5" y="32.8">11</text>
<text x="9.5" y="35.3">12</text>
<text x="36.2" y="30.2">10</text>
<text x="36.2" y="32.8">11</text>
<text x="36.2" y="35.3">12</text>
<text x="95.8" y="32.8">3</text>
<text x="115.5" y="30.2">14</text>
<text x="115.5" y="35.3">15</text>
<text x="116.1" y="32.8">5</text>
<text x="146" y="34">10</text>
<text x="146.6" y="31.5">7</text>
<text x="200" y="31.5">7</text>
<text x="200" y="34">9</text>
<text x="222.2" y="31.5">17</text>
<text x="222.2" y="34">18</text>
<text x="242.5" y="31.5">16</text>
<text x="242.5" y="34">19</text>
<text x="9.5" y="37.8">13</text>
<text x="9.5" y="40.4">14</text>
<text x="36.2" y="37.8">13</text>
<text x="36.2" y="40.4">14</text>
<text x="95.2" y="37.8">12</text>
<text x="115.5" y="40.4">16</text>
<text x="116.1" y="37.8">4</text>
<text x="146.6" y="36.6">2</text>
<text x="199.3" y="36.6">10</text>
<text x="199.3" y="39.1">11</text>
<text x="222.8" y="41.7">1</text>
<text x="9.5" y="42.9">15</text>
<text x="9.5" y="45.5">16</text>
<text x="36.2" y="42.9">15</text>
<text x="36.2" y="45.5">16</text>
<text x="157.2" y="47.7" transform="rotate(-90 157.2 47.7)">8</text>
<text x="190.2" y="45.2" transform="rotate(-90 190.2 45.2)">8</text>
<text x="190.4" y="56.9">1</text>
<text x="201.9" y="59.4">3</text>
<text x="225.4" y="59.4">12</text>
<text x="190.4" y="62">2</text>
<text x="225.4" y="64.5">13</text>
<text x="236.8" y="62">11</text>
<text x="241.2" y="62">5</text>
<text x="252.7" y="62">6</text>
<text x="10.7" y="69.6">2</text>
<text x="17.5" y="66.7" transform="rotate(-90 17.5 66.7)">4</text>
<text x="65.3" y="70.9">1</text>
<text x="75.9" y="67.4" transform="rotate(-90 75.9 67.4)">16</text>
<text x="85" y="70.9">15</text>
<text x="106.3" y="67.1">11</text>
<text x="117.4" y="69.6">13</text>
<text x="190.4" y="69.6">4</text>
<text x="10.7" y="72.1">3</text>
<text x="23.4" y="74.7">6</text>
<text x="65.3" y="73.4">2</text>
<text x="65.3" y="75.9">3</text>
<text x="85" y="75.9">13</text>
<text x="85" y="73.4">14</text>
<text x="106.3" y="72.1">12</text>
<text x="154.3" y="77.2">10</text>
<text x="154.9" y="72.1">9</text>
<text x="166.3" y="74.7">8</text>
<text x="169.5" y="74.7">11</text>
<text x="180.9" y="74.7">10</text>
<text x="190.4" y="74.7">5</text>
<text x="201.9" y="72.1">6</text>
<text x="208.2" y="72.1">9</text>
<text x="219.6" y="72.1">8</text>
<text x="226" y="72.1">4</text>
<text x="226" y="77.2">5</text>
<text x="237.4" y="74.7">6</text>
<text x="240.6" y="74.7">13</text>
<text x="252.1" y="74.7">12</text>
<text x="17.5" y="79.4" transform="rotate(-90 17.5 79.4)">1</text>
<text x="33.6" y="83.3">1</text>
<text x="41.2" y="83.3">2</text>
<text x="65.3" y="83.6">6</text>
<text x="85" y="83.6">10</text>
<text x="85" y="81">11</text>
<text x="85" y="78.5">12</text>
<text x="17.5" y="88.9" transform="rotate(-90 17.5 88.9)">10</text>
<text x="33.6" y="87.1">1</text>
<text x="41.2" y="87.1">2</text>
<text x="65.3" y="88.6">4</text>
<text x="65.3" y="86.1">5</text>
<text x="85.7" y="88.6">7</text>
<text x="85.7" y="86.1">9</text>
<text x="110.7" y="89.9">6</text>
<text x="110.7" y="84.8">5</text>
<text x="121.8" y="87.4">4</text>
<text x="125.7" y="87.4">3</text>
<text x="137.1" y="87.4">4</text>
<text x="190.4" y="86.1">9</text>
<text x="201.9" y="88.6">8</text>
<text x="10.1" y="93.7">11</text>
<text x="10.1" y="91.2">12</text>
<text x="33.6" y="90.9">1</text>
<text x="41.2" y="90.9">2</text>
<text x="75.9" y="94.7" transform="rotate(-90 75.9 94.7)">8</text>
<text x="189.8" y="91.2">10</text>
<text x="17.5" y="101.6" transform="rotate(-90 17.5 101.6)">13</text>
<text x="23.4" y="96.3">8</text>
<text x="105.6" y="101.3">8</text>
<text x="189.8" y="98.8">12</text>
<text x="201.3" y="101.3">11</text>
<text x="226.2" y="96.3">2</text>
<text x="226.2" y="101.3">3</text>
<text x="237.4" y="98.8">1</text>
<text x="116.2" y="103.9">10</text>
<text x="124.4" y="103.9">1</text>
<text x="135.8" y="103.9">2</text>
<text x="189.8" y="103.9">13</text>
<text x="226" y="109">1</text>
<text x="237.4" y="111.5">3</text>
<text x="226" y="114">2</text>
<text x="9.9" y="122" transform="rotate(-90 9.9 122)">14</text>
<text x="32.8" y="120.7" transform="rotate(-90 32.8 120.7)">14</text>
<text x="55.6" y="120.7" transform="rotate(-90 55.6 120.7)">14</text>
<text x="79.8" y="120.7" transform="rotate(-90 79.8 120.7)">14</text>
<text x="102.6" y="120.7" transform="rotate(-90 102.6 120.7)">14</text>
<text x="32.8" y="140.4" transform="rotate(-90 32.8 140.4)">7</text>
<text x="55.6" y="140.4" transform="rotate(-90 55.6 140.4)">7</text>
<text x="79.8" y="140.4" transform="rotate(-90 79.8 140.4)">7</text>
<text x="102.6" y="140.4" transform="rotate(-90 102.6 140.4)">7</text>
</g>
<g font-size="1.8">
<text x="12.7" y="9.8">A1</text>
<text x="39.4" y="7.3">~{RD}</text>
<text x="39.4" y="9.8">~{WR}</text>
<text x="76.2" y="9.8">+5V</text>
<text x="76.2" y="7.3">GND</text>
<text x="102.6" y="7.3">+5V</text>
<text x="153.4" y="8.5">+5V</text>
<text x="186.4" y="8.5">+5V</text>
<text x="229.6" y="8.5">+5V</text>
<text x="12.7" y="12.4">A2</text>
<text x="12.7" y="14.9">A3</text>
<text x="39.4" y="14.9">~{IORQ}</text>
<text x="87.2" y="14.9">SER_IN</text>
<text x="89.9" y="17.4">GND</text>
<text x="119.4" y="17.4">SER_OUT</text>
<text x="140.7" y="16.2">GND</text>
<text x="218.3" y="16.2">D0</text>
<text x="246.4" y="16.2">~{SRESET}</text>
<text x="39.4" y="20">CLK</text>
<text x="88.6" y="22.5">SHIFT</text>
<text x="119.4" y="22.5">D0</text>
<text x="203.2" y="18.7">T1</text>
<text x="218.3" y="18.7">D1</text>
<text x="218.3" y="21.2">D2</text>
<text x="218.3" y="23.8">D3</text>
<text x="246.4" y="21.2">~{CS_1}</text>
<text x="246.4" y="18.7">~{CS_0}</text>
<text x="246.4" y="23.8">~{CS_2}</text>
<text x="39.4" y="27.6">D0</text>
<text x="89.8" y="25.1">SWR 19</text>
<text x="119.4" y="25.1">D1</text>
<text x="119.4" y="27.6">D2</text>
<text x="140.7" y="28.9">+5V</text>
<text x="218.3" y="26.3">D4</text>
<text x="218.3" y="28.9">D5</text>
<text x="246.4" y="26.3">~{CS_3}</text>
<text x="246.4" y="28.9">~{CS_4}</text>
<text x="39.4" y="30.1">D1</text>
<text x="39.4" y="32.7">D2</text>
<text x="39.4" y="35.2">D3</text>
<text x="90" y="30.1">~{SRD}2</text>
<text x="119.4" y="35.2">D5</text>
<text x="119.4" y="30.1">D3</text>
<text x="119.4" y="32.7">D4</text>
<text x="218.3" y="31.4">D6</text>
<text x="218.3" y="33.9">D7</text>
<text x="246.4" y="33.9">~{CS_6}</text>
<text x="246.4" y="31.4">~{CS_5}</text>
<text x="39.4" y="40.3">D5</text>
<text x="39.4" y="37.8">D4</text>
<text x="86.3" y="37.8">INT_CLK</text>
<text x="119.4" y="37.8">D6</text>
<text x="119.4" y="40.3">D7</text>
<text x="131.6" y="41.6">~{COUNT_RESET}1</text>
<text x="133.8" y="36.5">COUNT_CLK</text>
<text x="203.2" y="39">T9</text>
<text x="209.6" y="39">CTRL_LATCH 11</text>
<text x="216.9" y="41.6">GND</text>
<text x="39.4" y="42.8">D6</text>
<text x="39.4" y="45.4">D7</text>
<text x="86.8" y="42.8">~{SRESET}9</text>
<text x="190.5" y="46.6">GND</text>
<text x="106.4" y="49.6" transform="rotate(-90 106.4 49.6)">10</text>
<text x="106.7" y="50.5">GND</text>
<text x="157.5" y="49.2">GND</text>
<text x="233.4" y="48.3" transform="rotate(-90 233.4 48.3)">10</text>
<text x="233.7" y="49.2">GND</text>
<text x="185.1" y="56.8">~{SWR}</text>
<text x="220.7" y="59.3">~{SWR}</text>
<text x="17.8" y="63.2">+5V</text>
<text x="76.2" y="63.2">+5V</text>
<text x="217.6" y="64.4">~{SRESET}</text>
<text x="255.3" y="61.9">~{COUNT_RESET}</text>
<text x="55.9" y="70.8">A1</text>
<text x="120.6" y="69.5">CTRL_LATCH</text>
<text x="2.5" y="72">CLK</text>
<text x="55.9" y="73.3">A2</text>
<text x="55.9" y="75.9">A3</text>
<text x="146.5" y="77.1">~{SRESET}</text>
<text x="151.3" y="72">T9</text>
<text x="217.1" y="77.1">INT_CLK</text>
<text x="255.3" y="74.6">COUNT_CLK</text>
<text x="55.9" y="83.5">+5V</text>
<text x="17.8" y="84.7">+5V</text>
<text x="44.4" y="88.6">INT_CLK</text>
<text x="55.9" y="86">~{IORQ}</text>
<text x="106.5" y="84.7">~{RD}5</text>
<text x="139.7" y="87.3">~{SRD}</text>
<text x="186.8" y="86">T1</text>
<text x="76.2" y="96.2">GND</text>
<text x="240" y="98.7">SCLK</text>
<text x="101.2" y="106.3">~{WR}9</text>
<text x="138.4" y="103.8">~{SWR}</text>
<text x="138.4" y="111.4">SWR</text>
<text x="220.7" y="114">~{SWR}</text>
<text x="240" y="111.4">SHIFT</text>
<text x="10.2" y="119">+5V</text>
<text x="33" y="116.5">+5V</text>
<text x="55.9" y="116.5">+5V</text>
<text x="80" y="116.5">+5V</text>
<text x="102.9" y="116.5">+5V</text>
<text x="135.9" y="130.5">SCLK</text>
<text x="135.9" y="127.9">+5V</text>
<text x="154.9" y="130.5">SCLK</text>
<text x="154.9" y="127.9">+5V</text>
<text x="174" y="130.5">SCLK</text>
<text x="174" y="127.9">+5V</text>
<text x="193" y="127.9">+5V</text>
<text x="193" y="130.5">SCLK</text>
<text x="212.1" y="130.5">SCLK</text>
<text x="212.1" y="127.9">+5V</text>
<text x="231.1" y="127.9">+5V</text>
<text x="231.1" y="130.5">SCLK</text>
<text x="250.2" y="130.5">SCLK</text>
<text x="250.2" y="127.9">+5V</text>
<text x="135.9" y="133">~{CS_0}</text>
<text x="135.9" y="135.5">SER_OUT</text>
<text x="154.9" y="133">~{CS_1}</text>
<text x="154.9" y="135.5">SER_OUT</text>
<text x="174" y="133">~{CS_2}</text>
<text x="174" y="135.5">SER_OUT</text>
<text x="193" y="133">~{CS_3}</text>
<text x="193" y="135.5">SER_OUT</text>
<text x="212.1" y="133">~{CS_4}</text>
<text x="212.1" y="135.5">SER_OUT</text>
<text x="231.1" y="135.5">SER_OUT</text>
<text x="231.1" y="133">~{CS_5}</text>
<text x="250.2" y="133">~{CS_6}</text>
<text x="250.2" y="135.5">SER_OUT</text>
<text x="9.9" y="139.1" transform="rotate(-90 9.9 139.1)">7</text>
<text x="10.2" y="139.4">GND</text>
<text x="33" y="141.9">GND</text>
<text x="55.9" y="141.9">GND</text>
<text x="80" y="141.9">GND</text>
<text x="102.9" y="141.9">GND</text>
<text x="135.9" y="140.6">GND</text>
<text x="135.9" y="138.1">SER_IN</text>
<text x="154.9" y="140.6">GND</text>
<text x="154.9" y="138.1">SER_IN</text>
<text x="174" y="140.6">GND</text>
<text x="174" y="138.1">SER_IN</text>
<text x="193" y="140.6">GND</text>
<text x="193" y="138.1">SER_IN</text>
<text x="212.1" y="140.6">GND</text>
<text x="212.1" y="138.1">SER_IN</text>
<text x="231.1" y="138.1">SER_IN</text>
<text x="231.1" y="140.6">GND</text>
<text x="250.2" y="140.6">GND</text>
<text x="250.2" y="138.1">SER_IN</text>
</g>
<g font-size="1.8" fill="#008400">
<text x="17.8" y="80.9">+5V</text>
<text x="17.8" y="102.5">+5V</text>
</g>
</svg>
